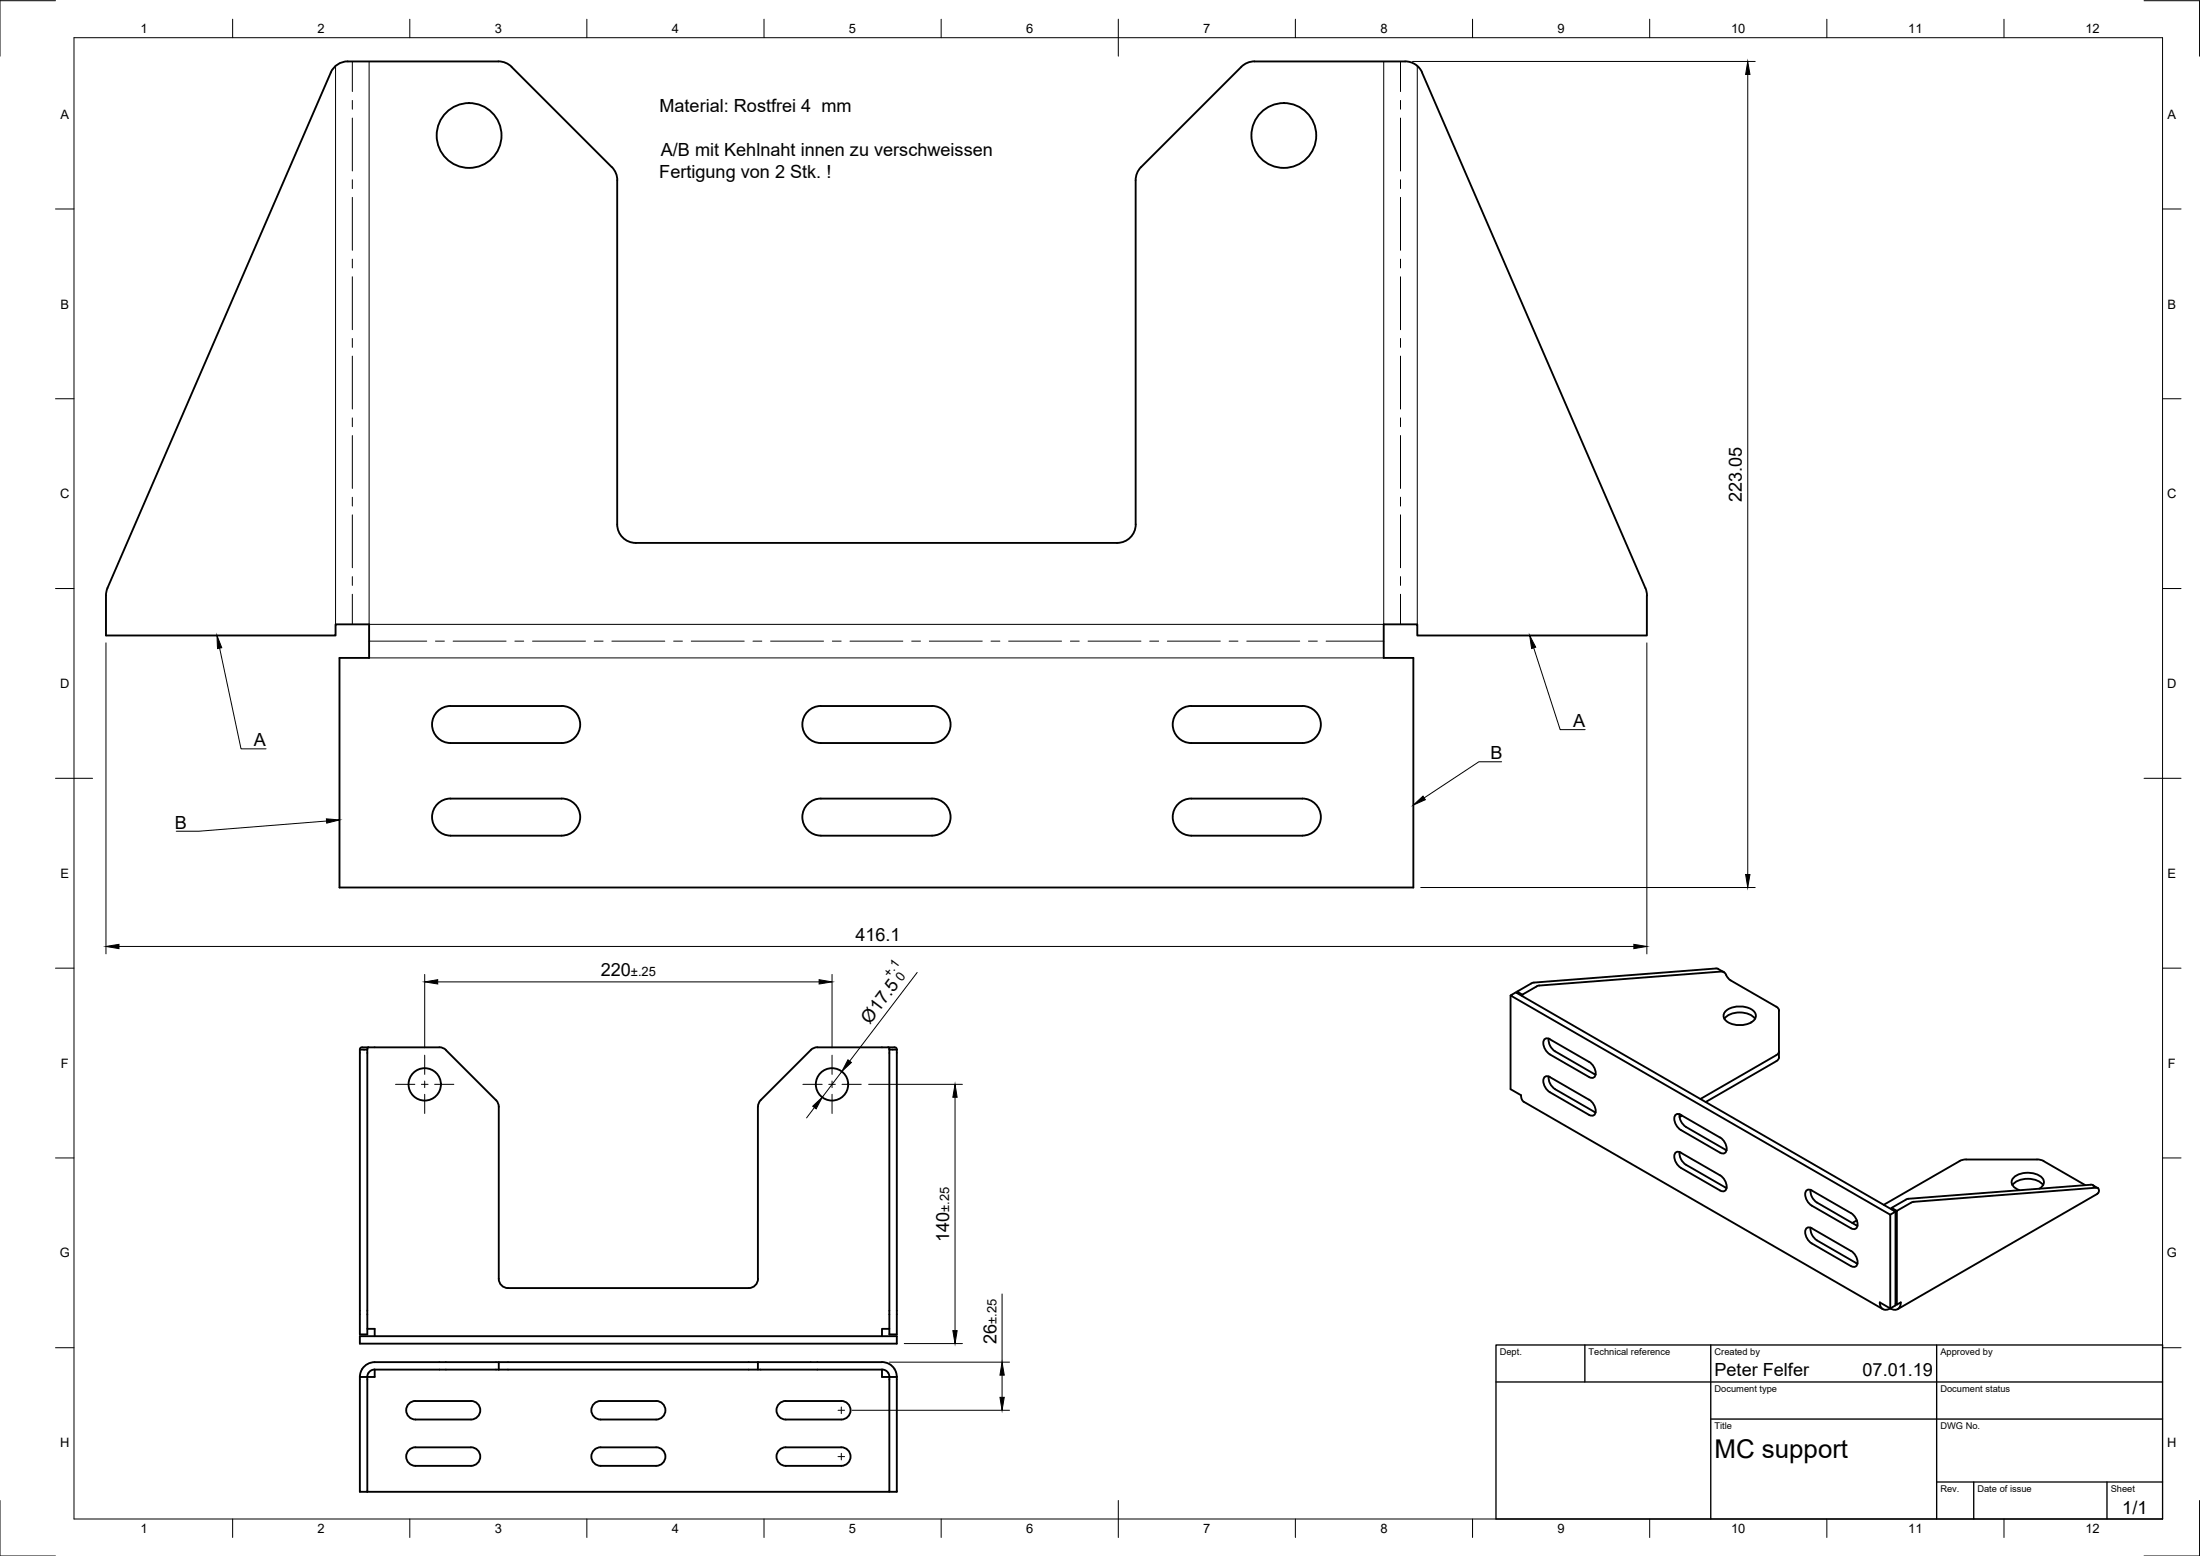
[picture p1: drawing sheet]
<svg xmlns="http://www.w3.org/2000/svg" width="594mm" height="420mm" viewBox="0 0 594 420" stroke-linecap="round" stroke-linejoin="round" font-family="sans-serif">
<!-- layer: Visible -->
<g fill="none" stroke="#000" stroke-width=".51">
<path d="M384 19.6l60.3 139.2 .4 2M384 19.6a5 5 0 0 0-4.6-3h-40.7l-1.6 .3-1.9 1.1-27.8 28-.6 1.5-.1 1.2v92.9M166.7 141.6a5 5 0 0 0 5 5h130a5 5 0 0 0 5-5M166.7 141.6v-92.9l-.1-1.2-.7-1.5-27.8-27.9-.8-.8-1-.4-1.7-.3h-40.7a4.9 4.9 0 0 0-4.6 3l-60.3 139.2-.4 2M28.6 160.8v10.8h62v-3h9.1v9.1h-8v61.9h290v-61.9h-8v-9.1h9v3h62v-10.8M118.5 191.8a5 5 0 0 1 3.2-1.2h30a5 5 0 0 1 5 5 5 5 0 0 1-5 5h-30a5 5 0 0 1-4.7-3.2 5 5 0 0 1 1.5-5.6zM221.7 190.6h30a5 5 0 0 1 5 5 5 5 0 0 1-5 5h-30M221.7 190.6a5 5 0 0 0-5 5 5 5 0 0 0 5 5M317.9 192.4a5 5 0 0 1 3.8-1.8h30a5 5 0 0 1 5 5 5 5 0 0 1-5 5h-30a5 5 0 0 1-4.6-2.9 5 5 0 0 1 .8-5.3zM221.7 215.6h30a5 5 0 0 1 5 5 5 5 0 0 1-5 5M221.7 215.6a5 5 0 0 0-5 5 5 5 0 0 0 5 5M121.7 225.7h30"/>
<path d="M121.7 225.6a5 5 0 0 1-5-5 5 5 0 0 1 5-5h30a5 5 0 0 1 5 5 5 5 0 0 1-5 5M221.7 225.7h30M321.7 225.7h30M321.7 225.6a5 5 0 0 1-5-5 5 5 0 0 1 5-5h30a5 5 0 0 1 5 5 5 5 0 0 1-5 5M407.9 268.8v25.3l2.8 1.6 .2 1 .4 .6 97.1 56.2M409.7 267.8v.4M414.2 265.3l-4.5 2.5 1.4 .8M414.9 266.4l-3.8 2.2v.4M415.6 266.1l-.7 .3M463.4 261.5l-49.2 3.8M463.4 261.5l.6 .1M464 261.6l1.4 .8"/>
<path d="M464.8 262.3l-49.2 3.8M464.8 262.3l.7 .2M465.4 262.5l.1 .1M465.5 262.5l.6 .8M465.6 275.1a5.9 5.9 0 0 1 8.3 0M466.1 263.3l.7 1 .5 .4 12.4 7.1M466.1 272.9a6.2 6.2 0 0 1 7.7 .4 1.84 1.84 0 0 1-.9 2.8 6.2 6.2 0 0 1-7.2-.9 1.65 1.65 0 0 1 .4-2.3zM479.7 271.8l.5 .5 .2 .5v12.7M97.2 283.4v76.9h2v-76.9M97.2 283.4h2M99.5 282.8h-1.7a.56 .56 0 0 0-.6 .6M99.5 282.8l-.3 .3v.3"/>
<path d="M99.5 282.8h19.1M118.6 282.8l.8 .1 1 .6 13.5 13.6M133.9 297.1l.5 .6 .3 1.1v46.5a2.51 2.51 0 0 0 2.5 2.5h65a2.51 2.51 0 0 0 2.5-2.5v-46.4l.3-1.2 .4-.6M239.9 282.8l.2 .3 .1 .3M239.9 282.8h1.6a.56 .56 0 0 1 .7 .6M239.9 282.8l-20 .1-1 .6-13.5 13.6M240.2 283.4v76.9h2v-76.9M240.2 283.4h2M418.2 280.5a3.8 3.8 0 0 0 1.7 3.4l10.6 6.1M418.2 290.7a3.8 3.8 0 0 0 1.7 3.4M419.9 294.1l10.6 6.1M429.1 286.7l-10.6-6.1a1.08 1.08 0 0 0-1.2-.1 1.08 1.08 0 0 0-.6 1.1l.3 1.2 1 1.6 11.1 6.4"/>
<path d="M429.1 297l-10.6-6.2a1.08 1.08 0 0 0-1.2-.1 1.08 1.08 0 0 0-.6 1.1l.3 1.2 1 1.6 11.1 6.5M429.1 286.7a3.4 3.4 0 0 1 1.6 4 1.09 1.09 0 0 1-1.6 .1M429.1 296.9a3.4 3.4 0 0 1 1.6 4 1.09 1.09 0 0 1-1.6 .1M430.5 290l.4 .2M480.4 285.5l-.2 .6-.5 .5-19.1 11M480.4 283.9l-.2 .6-.5 .4-20.5 11.9M430.5 300.2l.4 .2M453.5 300.9a3.8 3.8 0 0 0 1.8 3.4l10.9 6.3M453.5 311.1a3.8 3.8 0 0 0 1.8 3.4l10.6 6.1M453.9 311.2a1.08 1.08 0 0 0-1.3-.1 1.08 1.08 0 0 0-.5 1.2l.5 1.7 1.3 1.3 10.6 6.2a1.08 1.08 0 0 0 1.2 .1 1.08 1.08 0 0 0 .6-1.2l-.3-1.1-1-1.6-11.1-6.4M454.2 301.2l-.7 .4M464.5 311.2a1.08 1.08 0 0 0 1.2 .2 1.08 1.08 0 0 0 .6-1.2l-.3-1.2-1-1.5-11.1-6.4a1.06 1.06 0 0 0-1.3-.2 1.06 1.06 0 0 0-.5 1.2l.3 1.1 1 1.6 11.1 6.5"/>
<path d="M564.5 319.9l-49.2 3.8M564.6 319.9l.5 .1 1.4 .8M465.9 320.6l.3 .2M487.7 321.6a1.07 1.07 0 0 1 1.5-.1l10.6 6.1a3.4 3.4 0 0 1 1.6 3.9 1.09 1.09 0 0 1-1.6 .2l-10.6-6.2a3.4 3.4 0 0 1-1.5-3.9zM488.9 321.3a3.8 3.8 0 0 0 1.7 3.4l11 6.3M488.9 331.5a3.8 3.8 0 0 0 1.7 3.4l11 6.3M499.8 337.8a3.4 3.4 0 0 1 1.6 3.9 1.09 1.09 0 0 1-1.6 .2l-10.6-6.2a3.4 3.4 0 0 1-1.5-3.9 1.09 1.09 0 0 1 1.5-.1l10.6 6.1M501.4 329.5l-1.2 .7M510.4 328l1.5-.8-102.6-59.2-1.4 .8 102.5 59.2v25.3M510.8 326.2l1.4 .8M510.8 326.2v.4M514.6 324l-3.8 2.2"/>
<path d="M515.3 323.7l-.7 .2M516.8 324.5l-4.6 2.5v25.3l1.1-.6a1.73 1.73 0 0 1-.9 1.8 1.73 1.73 0 0 1-2-.2 1.73 1.73 0 0 1-2 .2 1.73 1.73 0 0 1-.8-1.8l2.8 1.6 1.5-.8v-25.3M543.4 320a5.9 5.9 0 0 1 8.3 0M550.7 321a1.9 1.9 0 0 0 1.2-1.9 1.9 1.9 0 0 0-1.4-1.8 6.2 6.2 0 0 0-7 1 1.89 1.89 0 0 0 1.2 2.8l.7 .3M563.1 320l-11.3-6.5-1-.4h-20.3l-1.3 .4-20.5 11.8M565.2 320.1l.2 .1M566 320.7l-49.3 3.8M566 320.7a.91 .91 0 0 1 .8 .8 .91 .91 0 0 1-.6 1l-53.8 31M99.2 358.8h2v2M240.2 358.8h-2v2M511.9 352.1l.3 .2M97.2 371.8v31h143"/>
<path d="M97.2 371.8h2M97.2 360.8h145v2h-145zM99.2 371.8v31M99.5 370.7l-.3 1.1M101.2 369.8v2h-2M101.2 369.8h33.5M101.2 369.8l-.8 .2-.9 .7M110.6 378.8l1-.4 .6-.1h15a2.51 2.51 0 0 1 2.5 2.5 2.51 2.51 0 0 1-2.5 2.5h-15a2.51 2.51 0 0 1-2.4-1.7 2.51 2.51 0 0 1 .8-2.8zM134.7 369.8v-2h-33.5a4 4 0 0 0-4 4M134.7 367.8h70M160.2 379.2a2.4 2.4 0 0 1 2-.9h15a2.51 2.51 0 0 1 2.5 2.5 2.51 2.51 0 0 1-2.5 2.5h-15a2.51 2.51 0 0 1-2.3-1.4 2.51 2.51 0 0 1 .3-2.7zM204.7 367.8h34.1l1.5 .6 1.2 1.2"/>
<path d="M204.7 367.8v2h-70M204.7 369.8h33.5M210.6 378.8l1-.4 .6-.1h15a2.51 2.51 0 0 1 2.5 2.5 2.51 2.51 0 0 1-2.5 2.5h-15a2.51 2.51 0 0 1-2.4-1.7 2.51 2.51 0 0 1 .8-2.8zM238.2 369.8v2h2M238.2 369.8l1.1 .4 .6 .5M239.9 370.7l.3 1.1M240.2 371.8v31h2v-31M240.2 371.8h2M241.5 369.7l.5 1.1 .2 1M110.6 391.4l1-.5 .6-.1h15a2.51 2.51 0 0 1 2.5 2.5 2.51 2.51 0 0 1-2.5 2.5h-15a2.51 2.51 0 0 1-2.4-1.7 2.51 2.51 0 0 1 .8-2.7zM160.6 391.4l1-.5 .6-.1h15a2.51 2.51 0 0 1 2.5 2.5 2.51 2.51 0 0 1-2.5 2.5h-15a2.51 2.51 0 0 1-2.4-1.7 2.51 2.51 0 0 1 .8-2.7zM210.6 391.4l1-.5 .6-.1h15a2.51 2.51 0 0 1 2.5 2.5 2.51 2.51 0 0 1-2.5 2.5h-15a2.51 2.51 0 0 1-2.4-1.7 2.51 2.51 0 0 1 .8-2.7z"/>
<circle cx="126.7" cy="36.6" r="8.8"/>
<circle cx="346.7" cy="36.6" r="8.8"/>
<circle cx="114.7" cy="292.8" r="4.4"/>
<circle cx="224.7" cy="292.8" r="4.4"/>
</g>
<!-- layer: Visible Narrow -->
<path d="M90.6 17.8v150.8M99.7 16.6v152h274v-152M382.7 17.8v150.8M99.7 177.7h274" fill="none" stroke="#000" stroke-width=".27"/>
<!-- layer: Bend Center -->
<g fill="none" stroke="#000" stroke-width=".27">
<path d="M95.1 16.6v8.1M378.2 16.6v8.1M95.1 27.1v2.4M95.1 31.9v14.3M378.2 27.1v2.4M378.2 31.9v14.3M95.1 48.5v2.4M95.1 53.3v14.3M378.2 48.5v2.4M378.2 53.3v14.3M95.1 70v2.3M95.1 74.7v14.3"/>
<path d="M378.2 70v2.3M378.2 74.7v14.3M95.1 91.4v2.4M95.1 96.2v14.2M378.2 91.4v2.4M378.2 96.2v14.2M95.1 112.8v2.4M95.1 117.6v14.3M378.2 112.8v2.4M378.2 117.6v14.3M95.1 134.3v2.4M95.1 139v14.3"/>
<path d="M378.2 134.3v2.4M378.2 139v14.3M95.1 155.7v2.4M378.2 155.7v2.4M95.1 160.5v8.1M99.7 173.1h15.5M117.6 173.1h2.4M122.4 173.1h14.3M139 173.1h2.4M143.8 173.1h14.3M160.5 173.1h2.4M165.2 173.1h14.3"/>
<path d="M181.9 173.1h2.4M186.7 173.1h14.3M203.3 173.1h2.4M208.1 173.1h14.3M224.8 173.1h2.3M229.5 173.1h14.3M246.2 173.1h2.4M251 173.1h14.2M267.6 173.1h2.4M272.4 173.1h14.3M289.1 173.1h2.3M293.8 173.1h14.3"/>
<path d="M310.5 173.1h2.4M315.2 173.1h14.3M331.9 173.1h2.4M336.7 173.1h14.3M353.3 173.1h2.4M358.1 173.1h15.6M378.2 160.5v8.1"/>
</g>
<!-- layer: Border -->
<g fill="none" stroke="#000" stroke-width=".27">
<path d="M15 .2h-15v15M20 10.2h564v400h-564zM62.8 5.2v5M110.7 5.2v5M158.5 5.2v5M206.3 5.2v5M254.1 5.2v5M302 5.2v10M349.8 5.2v5M397.6 5.2v5M445.5 5.2v5M493.3 5.2v5"/>
<path d="M541.1 5.2v5M579 .2h15v15M15 56.4h5M584 56.4h5M15 107.7h5M584 107.7h5M15 158.9h5M584 158.9h5M15 210.2h10M579 210.2h10M15 261.4h5M584 261.4h5"/>
<path d="M15 312.7h5M584 312.7h5M15 363.9h5M584 363.9h5M0 405.2v15h15M62.8 410.2v5M110.7 410.2v5M158.5 410.2v5M206.3 410.2v5M254.1 410.2v5M302 405.2v10M349.8 410.2v5"/>
<path d="M397.6 410.2v5M445.5 410.2v5M493.3 410.2v5M541.1 410.2v5M594 405.2v15h-15"/>
</g>
<!-- layer: TitleBlock -->
<path d="M404 363.2h180v47h-180zM404 373.2h180M428 363.2v10M462 363.2v47M523 363.2v47M462 383.2h122M523 400.2h61M533 400.2v10M569 400.2v10" fill="none" stroke="#000" stroke-width=".36"/>
<!-- layer: FD_Dimensions -->
<g fill="none" stroke="#000" stroke-width=".27">
<path d="M381.4 16.6h92.6M472 20.1v216M28.6 173.6v84M444.7 173.6v84M383.6 239.6h90.4M32.1 255.6h409.1M114.7 263.1v19.8M118.2 265.1h103M224.7 263.1v19.8M247.7 262.6l-18.3 23.9M219.9 299.1l-2.1 2.8M227.3 289.3l-5.3 7"/>
<path d="M234.6 292.8h25.3M257.9 296.3v63M270.6 349.4v18.4M240.2 367.8h32.4M244.2 362.8h15.7M270.6 371.3v6M230.1 380.8h42.5"/>
</g>
<path d="M472 16.6l.5 3.5h-1.1zM471.4 236.1h1.1l-.5 3.5zM28.6 255.6l3.5-.6v1.2zM441.2 255l3.5 .6-3.5 .6zM114.7 265.1l3.5-.6v1.2zM221.2 264.5l3.5 .6-3.5 .6zM219.5 298.7l2.5-2.4-1.6 3.1zM229 286.2l.9 .7-2.6 2.4zM257.9 292.8l.6 3.5h-1.2zM257.3 359.3h1.2l-.6 3.5zM270 377.3h1.2l-.6 3.5zM270.6 367.8l.6 3.5h-1.2z" fill="#000" stroke="#000" stroke-width=".27"/>
<!-- layer: Smart Centers -->
<g fill="none" stroke="#000" stroke-width=".27">
<path d="M106.8 292.8h5.2M113.8 292.8h1.8M114.7 284.9v5.2M114.7 291.9v1.8M114.7 295.5v5.2M117.4 292.8h5.2M216.8 292.8h5.2M223.8 292.8h1.8M224.7 284.9v5.2M224.7 291.9v1.8M224.7 295.5v5.2M227.4 292.8h5.2"/>
<path d="M227.2 379.9v1.8M226.3 380.8h1.8M226.3 393.3h1.8M227.2 392.4v1.8"/>
</g>
<!-- layer: Leaders -->
<path d="M58.6 171.6l1.3 3.3-1.2 .2zM413.1 171.6l1.6 3.2-1.1 .3zM381.7 217.4l2.6-2.4 .6 .9zM88.1 221.1l3.6 .3-3.5 .9z" fill="#000" stroke="#000" stroke-width=".27"/>
<path d="M59.3 175l5.8 27.2h6.8M414.1 174.9l7.2 22.1h6.8M405.5 205.7h-6.1l-14.8 9.8M88.2 221.7l-34.5 2.8h-6.1" fill="none" stroke="#000" stroke-width=".27"/>
<text font-size="7" x="463" y="393.7">MC support</text>
<g font-size="4.9">
<text x="178.1" y="30.3">Material: Rostfrei 4 mm</text>
<text x="178" y="47.9">Fertigung von 2 Stk. !</text>
<text x="178.4" y="42.1">A/B mit Kehlnaht innen zu verschweissen</text>
<text x="470.4" y="135.6" transform="rotate(-90 470.4 135.6)">223.05</text>
<text x="424.8" y="196.3">A</text>
<text x="68.6" y="201.5">A</text>
<text x="402.5" y="205">B</text>
<text x="47.2" y="223.8">B</text>
<text x="231" y="254">416.1</text>
<text x="162.2" y="263.6">220</text>
<text x="234.9" y="276.7" transform="rotate(-53 234.9 276.7)">Ø17.5</text>
<text x="256.3" y="335.4" transform="rotate(-90 256.3 335.4)">140</text>
<text x="269" y="363" transform="rotate(-90 269 363)">26</text>
<text x="463" y="371.7">Peter Felfer</text>
<text x="503" y="371.7">07.01.19</text>
<text x="573.1" y="408.8">1/1</text>
</g>
<g font-size="3.5">
<text x="37.9" y="8.9">1</text>
<text x="85.8" y="8.9">2</text>
<text x="133.6" y="8.9">3</text>
<text x="181.4" y="8.9">4</text>
<text x="229.3" y="8.9">5</text>
<text x="277.1" y="8.9">6</text>
<text x="324.9" y="8.9">7</text>
<text x="372.7" y="8.9">8</text>
<text x="420.6" y="8.9">9</text>
<text x="467.4" y="8.9">10</text>
<text x="515.3" y="8.9">11</text>
<text x="563.1" y="8.9">12</text>
<text x="16.3" y="32">A</text>
<text x="585.3" y="32">A</text>
<text x="16.3" y="83.3">B</text>
<text x="585.3" y="83.3">B</text>
<text x="16.2" y="134.6">C</text>
<text x="585.2" y="134.6">C</text>
<text x="16.2" y="185.8">D</text>
<text x="585.2" y="185.8">D</text>
<text x="16.3" y="237">E</text>
<text x="585.3" y="237">E</text>
<text x="170.4" y="263.6">±.25</text>
<text x="240.2" y="264.2" transform="rotate(-53 240.2 264.2)">+.1</text>
<text x="243.6" y="265.3" transform="rotate(-52 243.6 265.3)">0</text>
<text x="16.4" y="288.3">F</text>
<text x="585.4" y="288.3">F</text>
<text x="256.3" y="327.3" transform="rotate(-90 256.3 327.3)">±.25</text>
<text x="16.1" y="339.6">G</text>
<text x="585.1" y="339.6">G</text>
<text x="269" y="357.5" transform="rotate(-90 269 357.5)">±.25</text>
<text x="16.2" y="390.8">H</text>
<text x="585.2" y="390.8">H</text>
<text x="37.9" y="413.9">1</text>
<text x="85.8" y="413.9">2</text>
<text x="133.6" y="413.9">3</text>
<text x="181.4" y="413.9">4</text>
<text x="229.3" y="413.9">5</text>
<text x="277.1" y="413.9">6</text>
<text x="324.9" y="413.9">7</text>
<text x="372.7" y="413.9">8</text>
<text x="420.6" y="413.9">9</text>
<text x="467.4" y="413.9">10</text>
<text x="515.3" y="413.9">11</text>
<text x="563.1" y="413.9">12</text>
</g>
<g font-size="2.5">
<text x="405" y="366">Dept.</text>
<text x="429" y="366">Technical reference</text>
<text x="463" y="366">Created by</text>
<text x="524" y="366">Approved by</text>
<text x="463" y="376">Document type</text>
<text x="524" y="376">Document status</text>
<text x="463" y="386">Title</text>
<text x="524" y="386">DWG No.</text>
<text x="524" y="403">Rev.</text>
<text x="534" y="403">Date of issue</text>
<text x="570" y="403">Sheet</text>
</g>
</svg>
